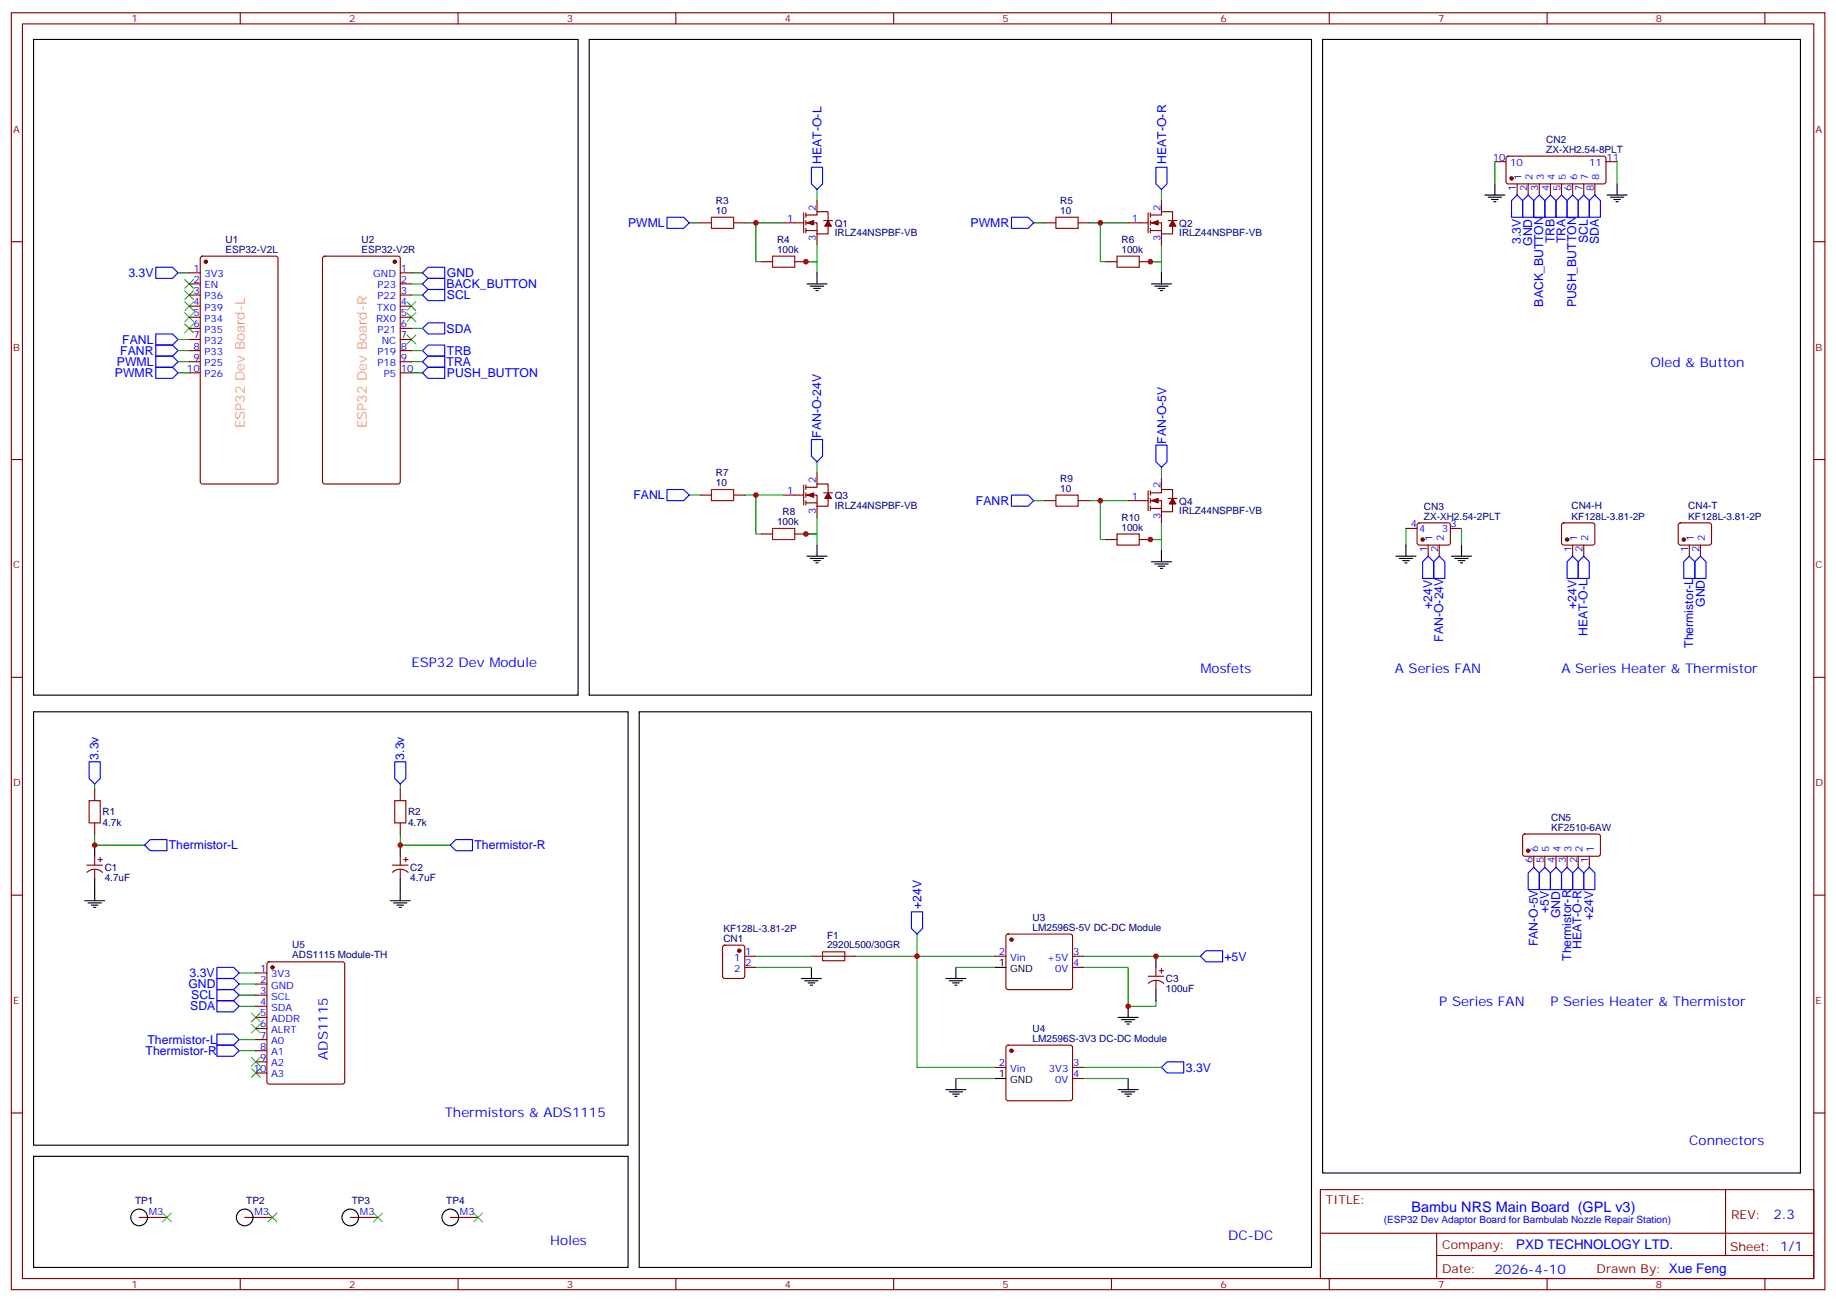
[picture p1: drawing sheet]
<svg xmlns="http://www.w3.org/2000/svg" width="583mm" height="413mm" viewBox="0 0 583 413" stroke-linecap="round" stroke-linejoin="round" font-family="sans-serif">
<g fill="none" stroke="#870000" stroke-width=".35">
<path d="M3.6 4.1h575.7v405.3h-575.7zM7.1 7.6h568.7v398.3h-568.7zM76.3 4.1v3.5M145.4 4.1v3.5M214.6 4.1v3.5M283.7 4.1v3.5M352.8 4.1v3.5M422 4.1v3.5M491.1 4.1v3.5M560.3 4.1v3.5M474.6 51.3h3.5M478.3 49.8l.5-.2h30.6l.4 .7v7.7l-.7 .4-30.6-.1-.4-.6v-7.4z"/>
<path d="M481.6 58.4v3.5M485.1 58.4v3.5M488.7 58.4v3.5M492.2 58.4v3.5M495.7 58.4v3.5M499.3 58.4v3.5M502.8 58.4v3.5M506.3 58.4v3.5M509.8 51.3h3.6M3.6 76.7h3.5M222.3 70.7h3.5M232.9 70.7h3.5"/>
<path d="M248.8 70.7h6.3M255.1 67.6v6.3M255.8 70.7h3.6v3.6h3.5v-2.5M255.8 68.3h3.6v-1.1h3.5v2.8M255.8 67.6v1.4M255.8 70v1.4M255.8 72.5v1.4M255.8 73.2h3.6M259.4 63.7v3.5M259.4 74.3v3.5M261.5 70h2.8M331.7 70.7h3.5"/>
<path d="M342.3 70.7h3.5M358.1 70.7h6.4M364.5 67.6v6.3M365.2 70.7h3.5v3.6h3.6v-2.5M365.2 68.3h3.5v-1.1h3.6v2.8M365.2 73.2h3.5M365.2 67.6v1.4M365.2 70v1.4M365.2 72.5v1.4M368.7 63.7v3.5M368.7 74.3v3.5M370.8 70h2.9"/>
<path d="M575.8 76.7h3.5M60 86.6h3.6M60 90.1h3.6M60 93.7h3.6M60 97.2h3.6M63.8 81.5l.5-.2h23.3l.6 .4 .1 71.2-.5 .7h-23.5l-.7-.4v-71.2zM102.6 81.5l.5-.2h23.3l.6 .4 .1 71.2-.5 .7h-23.5l-.7-.4v-71.2zM127.1 86.6h3.5M127.1 90.1h3.5M127.1 93.7h3.5M127.1 97.2h3.5M241.7 83.1h3.6"/>
<path d="M252.3 83.1h3.5M351.1 83.1h3.5M361.7 83.1h3.5M60 100.7h3.6M60 104.2h3.6M60 107.8h3.6M60 111.3h3.6M60 114.8h3.6M60 118.4h3.6M127.1 100.7h3.5M127.1 104.2h3.5M127.1 107.8h3.5"/>
<path d="M127.1 111.3h3.5M127.1 114.8h3.5M127.1 118.4h3.5M3.6 145.9h3.5M222.3 157.2h3.5M232.9 157.2h3.5M248.8 157.2h6.3M255.1 154v6.3M255.8 157.2h3.6v3.5h3.5v-2.5M255.8 154.7h3.6v-1.1h3.5v2.9M255.8 154v1.4M255.8 156.5v1.4"/>
<path d="M255.8 158.9v1.4M255.8 159.6h3.6M259.4 150.1v3.5M261.5 156.5h2.8M331.7 158.9h3.5M342.3 158.9h3.5M358.1 158.9h6.4M364.5 155.8v6.3M365.2 158.9h3.5v3.6h3.6v-2.5M365.2 156.5h3.5v-1.1h3.6v2.8M365.2 155.8v1.4M365.2 158.2v1.4"/>
<path d="M368.7 151.9v3.5M370.8 158.2h2.9M575.8 145.9h3.5M241.7 169.5h3.6M252.3 169.5h3.5M259.4 160.7v3.5M351.1 171.3h3.5M361.7 171.3h3.5M365.2 160.7v1.4M365.2 161.4h3.5M368.7 162.5v3.5M446.3 167.7h3.6"/>
<path d="M450.1 166.2l.5-.2h9.4l.4 .7v5.9l-.7 .4h-9.4l-.4-.7v-5.6zM453.4 173v3.6M456.9 173v3.6M460.4 167.7h3.6M496 166.2l.4-.2h9.5l.4 .7-.1 5.9-.6 .4h-9.4l-.5-.7v-5.6zM499.3 173v3.6M502.8 173v3.6M533 166.2l.5-.2h9.4l.4 .7v5.9l-.7 .4h-9.4l-.4-.7v-5.6zM536.3 173v3.6M539.8 173v3.6M3.6 215h3.5M575.8 215h3.5"/>
<path d="M30.1 250.6v3.6M127.1 250.6v3.6M27.6 274.6h4.9M27.6 276.9a3.5 3.5 0 0 1 4.9 0M30.1 261.2v3.6M30.1 271.8v2.8M30.1 276v2.9M31.1 272.9h1.4M31.8 272.2v1.4M124.6 274.6h4.9M124.6 276.9a3.5 3.5 0 0 1 5 0M127.1 261.2v3.6"/>
<path d="M127.1 271.8v2.8M127.1 276v2.9M128.1 272.9h1.4M128.8 272.2v1.4M483.6 265l.5-.2h23.5l.5 .7-.1 5.9-.6 .4-23.6-.1-.4-.6v-5.6zM486.9 271.8v3.5M490.4 271.8v3.5M494 271.8v3.5M497.5 271.8v3.5M501 271.8v3.5M504.5 271.8v3.5M3.6 284.2h3.5"/>
<path d="M319.6 296.7l.4-.2h19.8l.5 .2 .2 .5v16.2l-.2 .5-.5 .2h-19.8l-.5-.2-.2-.5v-16.2zM575.8 284.2h3.5M81.2 308.9h3.5M81.2 312.4h3.5M81.2 315.9h3.5M81.2 319.4h3.5M85 305.5l.4-.2h23.3l.7 .5v37.6l-.4 .7h-23.6l-.6-.4-.1-37.7zM229.6 300.2l.5-.2h5.6l.7 .5v9.4l-.4 .7h-5.9l-.7-.4v-9.5zM236.4 303.6h3.6M236.4 307.1h3.6M257.6 303.6h14.1M315.8 303.6h3.5"/>
<path d="M340.5 303.6h3.5M340.5 307.1h3.5M364.5 309.9h4.9M364.5 312.2a3.5 3.5 0 0 1 4.9 0M367 307.1v2.8M367 311.3v2.8M368 308.2h1.4M368.7 307.4v1.5M81.2 323h3.5M81.2 326.5h3.5M81.2 330h3.5M81.2 333.6h3.5"/>
<path d="M81.2 337.1h3.5M315.8 338.8h3.5M319.6 332l.4-.2h19.8l.5 .2 .2 .5v16.2l-.2 .5-.5 .2h-19.8l-.5-.2-.2-.5v-16.2zM340.5 338.8h3.5M3.6 353.3h3.5M81.2 340.6h3.5M340.5 342.4h3.5M575.8 353.3h3.5M419.2 377.6h156.6v28.3h-156.6zM547.8 377.7v20.9M44.2 386.5h8.8M77.7 386.5h8.8"/>
<path d="M111.2 386.5h8.8M142.9 386.5h8.9M419.2 391.5h156.5M456.1 398.6h119.6M456.1 391.5v14.1M76.3 405.9v3.5M145.4 405.9v3.5M214.6 405.9v3.5M283.7 405.9v3.5M352.8 405.9v3.5M422 405.9v3.5M491.1 405.9v3.5"/>
<path d="M560.3 405.9v3.5"/>
</g>
<g fill="none" stroke="#008700" stroke-width=".35">
<path d="M474.6 51.3v7.1M513.4 51.3v7.1M218.8 70.7h3.5M236.4 70.7h12.4M240 70.7v12.4h1.7M259.4 77.8v5.3h-3.6h3.6v3.5M259.4 60.1v3.6M328.2 70.7h3.5M345.8 70.7h12.3M349.3 70.7v12.4h1.8M368.7 77.8v5.3h-3.5h3.5v3.5M368.7 60.1v3.6"/>
<path d="M56.5 86.6h3.5M130.6 86.6h3.5M130.6 90.1h3.5M130.6 93.7h3.5M56.5 107.8h3.5M56.5 111.3h3.5M56.5 118.4h3.5M56.5 114.8h3.5M130.6 111.3h3.5M130.6 118.4h3.5M130.6 114.8h3.5M130.6 104.2h3.5"/>
<path d="M218.8 157.2h3.5M236.4 157.2h12.4M240 157.2v12.3h1.7M259.4 146.6v3.5M328.2 158.9h3.5M345.8 158.9h12.3M349.3 158.9v12.4h1.8M368.7 148.3v3.6M259.4 164.2v5.3h-3.6h3.6v3.5M368.7 166v5.3h-3.5h3.5v3.5M446.3 167.7v5.3M464 167.7v5.3"/>
<path d="M30.1 248.9v1.7M127.1 248.9v1.7M30.1 264.8v3.5h15.8M127.1 264.8v3.5h15.8M291.1 296.5v42.3h24.7M75.9 308.9h5.3M75.9 312.4h5.3M75.9 315.9h5.3M75.9 319.4h5.3M240 303.6h17.6M240 307.1h17.6M271.7 303.6h44.1"/>
<path d="M303.5 307.1h12.3M344 307.1h14.1v12.3h8.9v-1.7M344 303.6h37.1M75.9 330h5.3M75.9 333.6h5.3M344 338.8h24.7M303.5 342.4h12.3M344 342.4h14.1"/>
</g>
<g fill="none" stroke="#000" stroke-width=".35">
<path d="M10.7 12.5h172.8v208.2h-172.8zM187 12.5h229.3v208.2h-229.3zM419.9 12.5h151.7v359.9h-151.7zM474.6 58.4v3.5M513.4 58.4v3.5M471.4 61.9h6.3M472.4 62.6h4.3M473.5 63.3h2.1M474.2 64h.7M510.2 61.9h6.3M511.2 62.6h4.3M512.3 63.3h2.1"/>
<path d="M513 64h.7M256.2 90.1h6.3M257.2 90.8h4.3M258.3 91.5h2.1M259 92.3h.7M259.4 86.6v3.5M365.5 90.1h6.4M366.6 90.8h4.2M367.7 91.5h2.1M368.4 92.3h.7M368.7 86.6v3.5M256.2 176.6h6.3"/>
<path d="M257.2 177.3h4.3M258.3 178h2.1M259 178.7h.7M259.4 173v3.6M365.5 178.3h6.4M366.6 179h4.2M367.7 179.7h2.1M368.7 174.8v3.5M443.2 176.6h6.3M444.2 177.3h4.3M445.3 178h2.1M446 178.7h.7"/>
<path d="M446.3 173v3.6M460.8 176.6h6.3M461.9 177.3h4.2M462.9 178h2.1M463.6 178.7h.7M464 173v3.6M368.4 180.4h.7M10.7 226h188.7v137.5h-188.7zM202.9 226h213.4v176.3h-213.4zM30.1 268.3v3.5M30.1 278.9v7M127.1 268.3v3.5"/>
<path d="M127.1 278.9v7M26.9 285.9h6.3M27.9 286.6h4.3M29 287.3h2.1M29.7 288h.7M123.9 285.9h6.3M125 286.6h4.2M126 287.3h2.1M126.7 288h.7M254.4 310.6h6.4M255.5 311.3h4.2M256.5 312h2.2"/>
<path d="M257.2 312.7h.8M257.6 307.1v3.5M300.3 310.6h6.3M301.3 311.3h4.3M302.4 312h2.1M303.1 312.7h.7M303.5 307.1v3.5M315.8 307.1h3.5M358.1 319.4v3.6M367 303.6v3.5M367 314.1v3.6M355 323h6.3"/>
<path d="M356 323.7h4.3M357.1 324.4h2.1M357.8 325.1h.7M300.3 345.9h6.3M301.3 346.6h4.3M302.4 347.3h2.1M303.1 348h.7M303.5 342.4v3.5M315.8 342.4h3.5M355 345.9h6.3M356 346.6h4.3M357.1 347.3h2.1"/>
<path d="M357.8 348h.7M358.1 342.4v3.5M10.7 367.1h188.7v35.2h-188.7z"/>
<circle cx="44.2" cy="386.5" r="2.65"/>
<circle cx="77.7" cy="386.5" r="2.65"/>
<circle cx="111.2" cy="386.5" r="2.65"/>
<circle cx="142.9" cy="386.5" r="2.65"/>
</g>
<g fill="none" stroke="#00f" stroke-width=".35">
<path d="M257.6 53.1h3.5v5.3l-1.7 1.7-1.8-1.7zM367 53.1h3.5v5.3l-1.8 1.7-1.7-1.7zM211.7 69h5.3l1.8 1.7-1.8 1.8h-5.3zM321.1 69h5.3l1.8 1.7-1.8 1.8h-5.3zM479.8 63.7l1.8-1.8 1.8 1.8v5.3h-3.6zM485.1 61.9l1.8 1.8v5.3h-3.5v-5.3zM488.7 61.9l1.7 1.8v5.3h-3.5v-5.3zM490.4 63.7l1.8-1.8 1.8 1.8v5.3h-3.6zM495.7 61.9l1.8 1.8v5.3h-3.5v-5.3zM499.3 61.9l1.7 1.8v5.3h-3.5v-5.3zM502.8 61.9l1.7 1.8v5.3h-3.5v-5.3zM506.3 61.9l1.8 1.8v5.3h-3.6v-5.3z"/>
<path d="M49.5 84.8h5.3l1.7 1.8-1.7 1.8h-5.3zM134.1 90.1l1.8-1.7h5.3v3.5h-5.3zM134.1 86.6l1.8-1.8h5.3v3.6h-5.3zM135.9 91.9h5.3v3.5h-5.3l-1.8-1.7zM49.5 106h5.3l1.7 1.8-1.7 1.7h-5.3zM49.5 109.5h5.3l1.7 1.8-1.7 1.8h-5.3zM49.5 116.6h5.3l1.7 1.8-1.7 1.7h-5.3zM49.5 113.1h5.3l1.7 1.7-1.7 1.8h-5.3zM134.1 118.4l1.8-1.8h5.3v3.5h-5.3zM134.1 114.8l1.8-1.7h5.3v3.5h-5.3zM134.1 111.3l1.8-1.8h5.3v3.6h-5.3zM135.9 102.5h5.3v3.5h-5.3l-1.8-1.8z"/>
<path d="M257.6 139.5h3.5v5.3l-1.7 1.8-1.8-1.8zM211.7 155.4h5.3l1.8 1.8-1.8 1.7h-5.3zM321.1 157.2h5.3l1.8 1.7-1.8 1.8h-5.3zM367 141.3h3.5v5.3l-1.8 1.7-1.7-1.7zM453.4 176.6l1.8 1.7v5.3h-3.6v-5.3zM456.9 176.6l1.8 1.7v5.3h-3.5v-5.3zM499.3 176.6l1.7 1.7v5.3h-3.5v-5.3zM502.8 176.6l1.7 1.7v5.3h-3.5v-5.3zM536.3 176.6l1.8 1.7v5.3h-3.6v-5.3zM538.1 178.3l1.7-1.7 1.8 1.7v5.3h-3.5zM28.3 241.8h3.5v5.3l-1.7 1.8-1.8-1.8zM125.3 241.8h3.5v5.3l-1.7 1.8-1.8-1.8z"/>
<path d="M45.9 268.3l1.8-1.8h5.3v3.6h-5.3zM144.7 266.5h5.3v3.6h-5.3l-1.8-1.8zM486.9 275.3l1.8 1.8v5.3h-3.6v-5.3zM490.4 275.3l1.8 1.8v5.3h-3.5v-5.3zM494 275.3l1.7 1.8v5.3h-3.5v-5.3zM497.5 275.3l1.8 1.8v5.3h-3.6v-5.3zM501 275.3l1.8 1.8v5.3h-3.5v-5.3zM504.5 275.3l1.8 1.8v5.3h-3.5v-5.3zM289.3 289.5h3.6v5.2l-1.8 1.8-1.8-1.8zM68.9 307.1h5.3l1.7 1.8-1.7 1.7h-5.3zM68.9 310.6h5.3l1.7 1.8-1.7 1.7h-5.3zM68.9 314.1h5.3l1.7 1.8-1.7 1.8h-5.3z"/>
<path d="M68.9 317.7h5.3l1.7 1.7-1.7 1.8h-5.3zM381.1 303.6l1.7-1.8h5.3v3.5h-5.3zM68.9 328.3h5.3l1.7 1.7-1.7 1.8h-5.3zM68.9 331.8h5.3l1.7 1.8-1.7 1.7h-5.3zM368.7 338.8l1.8-1.7h5.3v3.5h-5.3z"/>
</g>
<g fill="none" stroke="#3c3" stroke-width=".35">
<path d="M58.6 88.7l2.9 2.8M58.6 92.3l2.9 2.8M58.6 95.8l2.9 2.8M58.6 99.3l2.9 2.8M61.5 88.7l-2.9 2.8M61.5 92.3l-2.9 2.8M61.5 95.8l-2.9 2.8M61.5 99.3l-2.9 2.8M129.2 95.8l2.8 2.8M129.2 99.3l2.8 2.8M132 95.8l-2.8 2.8M132 99.3l-2.8 2.8"/>
<path d="M58.6 102.8l2.9 2.9M61.5 102.8l-2.9 2.9M129.2 106.4l2.8 2.8M132 106.4l-2.8 2.8M79.8 321.6l2.8 2.8M79.8 325.1l2.8 2.8M79.8 335.7l2.8 2.8M79.8 339.2l2.8 2.8M82.6 321.6l-2.8 2.8M82.6 325.1l-2.8 2.8M82.6 335.7l-2.8 2.8M82.6 339.2l-2.8 2.8"/>
<path d="M51.6 385.1l2.8 2.8M54.4 385.1l-2.8 2.8M85.1 385.1l2.8 2.8M87.9 385.1l-2.8 2.8M118.6 385.1l2.8 2.8M121.4 385.1l-2.8 2.8M150.4 385.1l2.8 2.8M153.2 385.1l-2.8 2.8"/>
</g>
<g fill="#870000" stroke="#870000" stroke-width=".35">
<path d="M262.9 70l1 1.8h-2.1z"/>
<path d="M256.2 70.7l2.1-.7v1.4z"/>
<path d="M372.3 70l1 1.8h-2.1z"/>
<path d="M365.5 70.7l2.2-.7v1.4z"/>
<path d="M262.9 156.5l1 1.7h-2.1z"/>
<path d="M256.2 157.2l2.1-.7v1.4z"/>
<path d="M372.3 158.2l1 1.8h-2.1z"/>
<path d="M365.5 158.9l2.2-.7v1.4z"/>
<circle cx="321.1" cy="298.3" r=".53"/>
<circle cx="321.1" cy="333.6" r=".53"/>
<circle cx="479.8" cy="56.6" r=".53"/>
<circle cx="451.6" cy="171.3" r=".53"/>
<circle cx="485.1" cy="270.1" r=".53"/>
<circle cx="86.5" cy="307.1" r=".53"/>
<circle cx="65.3" cy="83.1" r=".53"/>
<circle cx="125.3" cy="83.1" r=".53"/>
<circle cx="234.7" cy="301.8" r=".53"/>
<circle cx="534.5" cy="171.3" r=".53"/>
<circle cx="497.5" cy="171.3" r=".53"/>
</g>
<path d="M225.8 69h7.1v3.5h-7.1zM335.2 69h7.1v3.5h-7.1zM245.3 81.3h7v3.5h-7zM354.6 81.3h7.1v3.5h-7.1zM225.8 155.4h7.1v3.5h-7.1zM335.2 157.2h7.1v3.5h-7.1zM245.3 167.7h7v3.6h-7zM354.6 169.5h7.1v3.5h-7.1zM28.3 254.2h3.5v7h-3.5zM125.3 254.2h3.5v7h-3.5zM261.1 302.2h7.1v2.8h-7.1z" fill="none" stroke="#a10000" stroke-width=".35"/>
<g fill="#c00">
<circle cx="240" cy="70.7" r=".88"/>
<circle cx="349.3" cy="70.7" r=".88"/>
<circle cx="240" cy="157.2" r=".88"/>
<circle cx="349.3" cy="158.9" r=".88"/>
<circle cx="291.1" cy="303.6" r=".88"/>
<circle cx="255.8" cy="83.1" r=".88"/>
<circle cx="365.2" cy="83.1" r=".88"/>
<circle cx="255.8" cy="169.5" r=".88"/>
<circle cx="365.2" cy="171.3" r=".88"/>
<circle cx="30.1" cy="268.3" r=".88"/>
<circle cx="127.1" cy="268.3" r=".88"/>
<circle cx="358.1" cy="319.4" r=".88"/>
<circle cx="367" cy="303.6" r=".88"/>
</g>
<text font-size="4.6" fill="#00f" x="448.1" y="384.7">Bambu NRS Main Board (GPL v3)</text>
<g font-size="4.2" fill="#00f">
<text x="523.9" y="116.6">Oled &amp; Button</text>
<text x="130.6" y="211.8">ESP32 Dev Module</text>
<text x="381.1" y="213.6">Mosfets</text>
<text x="442.8" y="213.6">A Series FAN</text>
<text x="495.7" y="213.6">A Series Heater &amp; Thermistor</text>
<text x="456.9" y="319.4">P Series FAN</text>
<text x="492.2" y="319.4">P Series Heater &amp; Thermistor</text>
<text x="104" y="336.4" transform="rotate(-90 104 336.4)">ADS1115</text>
<text x="141.2" y="354.7">Thermistors &amp; ADS1115</text>
<text x="536.3" y="363.5">Connectors</text>
<text x="563" y="386.9">2.3</text>
<text x="174.7" y="395.3">Holes</text>
<text x="389.9" y="393.5">DC-DC</text>
<text x="481.3" y="396.5">PXD TECHNOLOGY LTD.</text>
<text x="474.4" y="404.3">2026-4-10</text>
</g>
<g font-size="4.2" fill="#f96">
<text x="77.7" y="136" transform="rotate(-90 77.7 136)">ESP32 Dev Board-L</text>
<text x="116.5" y="136" transform="rotate(-90 116.5 136)">ESP32 Dev Board-R</text>
</g>
<g font-size="3.9" fill="#00f">
<text x="260.8" y="52" transform="rotate(-90 260.8 52)">HEAT-O-L</text>
<text x="370.2" y="52" transform="rotate(-90 370.2 52)">HEAT-O-R</text>
<text x="199.4" y="72">PWML</text>
<text x="308.1" y="72">PWMR</text>
<text x="482.8" y="77.4" transform="rotate(-90 482.8 77.4)">3.3V</text>
<text x="493.5" y="77.2" transform="rotate(-90 493.5 77.2)">TRB</text>
<text x="497" y="77.2" transform="rotate(-90 497 77.2)">TRA</text>
<text x="504.1" y="77.1" transform="rotate(-90 504.1 77.1)">SCL</text>
<text x="507.6" y="77.4" transform="rotate(-90 507.6 77.4)">SDA</text>
<text x="486.4" y="78" transform="rotate(-90 486.4 78)">GND</text>
<text x="40.8" y="87.8">3.3V</text>
<text x="141.9" y="87.9">GND</text>
<text x="141.8" y="91.4">BACK_BUTTON</text>
<text x="141.9" y="95">SCL</text>
<text x="489.9" y="97.3" transform="rotate(-90 489.9 97.3)">BACK_BUTTON</text>
<text x="500.3" y="97.6" transform="rotate(-90 500.3 97.6)">PUSH_BUTTON</text>
<text x="141.8" y="105.6">SDA</text>
<text x="38.2" y="112.6">FANR</text>
<text x="38.8" y="109.1">FANL</text>
<text x="141.9" y="112.6">TRB</text>
<text x="36.5" y="119.6">PWMR</text>
<text x="37.1" y="116.1">PWML</text>
<text x="141.8" y="116.2">TRA</text>
<text x="141.9" y="119.7">PUSH_BUTTON</text>
<text x="260.7" y="138.9" transform="rotate(-90 260.7 138.9)">FAN-O-24V</text>
<text x="370.2" y="140.8" transform="rotate(-90 370.2 140.8)">FAN-O-5V</text>
<text x="201.1" y="158.4">FANL</text>
<text x="309.8" y="160.2">FANR</text>
<text x="454.6" y="193.2" transform="rotate(-90 454.6 193.2)">+24V</text>
<text x="500.5" y="193.2" transform="rotate(-90 500.5 193.2)">+24V</text>
<text x="541.2" y="192.7" transform="rotate(-90 541.2 192.7)">GND</text>
<text x="458.2" y="203.7" transform="rotate(-90 458.2 203.7)">FAN-O-24V</text>
<text x="504" y="202" transform="rotate(-90 504 202)">HEAT-O-L</text>
<text x="537.6" y="205.6" transform="rotate(-90 537.6 205.6)">Thermistor-L</text>
<text x="31.3" y="241.1" transform="rotate(-90 31.3 241.1)">3.3v</text>
<text x="128.3" y="241.1" transform="rotate(-90 128.3 241.1)">3.3v</text>
<text x="53.6" y="269.6">Thermistor-L</text>
<text x="150.6" y="269.6">Thermistor-R</text>
<text x="292.5" y="288.6" transform="rotate(-90 292.5 288.6)">+24V</text>
<text x="491.7" y="289.9" transform="rotate(-90 491.7 289.9)">+5V</text>
<text x="495.3" y="291.5" transform="rotate(-90 495.3 291.5)">GND</text>
<text x="505.8" y="292" transform="rotate(-90 505.8 292)">+24V</text>
<text x="388.7" y="304.9">+5V</text>
<text x="488.2" y="300.5" transform="rotate(-90 488.2 300.5)">FAN-O-5V</text>
<text x="498.8" y="305.1" transform="rotate(-90 498.8 305.1)">Thermistor-R</text>
<text x="502.1" y="301.3" transform="rotate(-90 502.1 301.3)">HEAT-O-R</text>
<text x="60.2" y="310.1">3.3V</text>
<text x="59.8" y="313.7">GND</text>
<text x="60.7" y="317.2">SCL</text>
<text x="60.4" y="320.7">SDA</text>
<text x="46.2" y="334.8">Thermistor-R</text>
<text x="46.8" y="331.3">Thermistor-L</text>
<text x="376.5" y="340.2">3.3V</text>
</g>
<g font-size="3.9" fill="#800">
<text x="420.9" y="382.2">TITLE:</text>
<text x="549.6" y="386.9">REV:</text>
<text x="457.8" y="396.4">Company:</text>
<text x="549.2" y="397.1">Sheet: 1/1</text>
<text x="457.8" y="404.1">Date:</text>
<text x="506.9" y="404.2">Drawn By: Xue Feng</text>
</g>
<g font-size="3.2" fill="#800">
<text x="41.7" y="7.1">1</text>
<text x="110.8" y="7.1">2</text>
<text x="180" y="7.1">3</text>
<text x="249.1" y="7.1">4</text>
<text x="318.3" y="7.1">5</text>
<text x="387.4" y="7.1">6</text>
<text x="456.6" y="7.1">7</text>
<text x="525.7" y="7.1">8</text>
<text x="4.1" y="42.2">A</text>
<text x="576.3" y="42.2">A</text>
<text x="4.1" y="111.3">B</text>
<text x="576.3" y="111.3">B</text>
<text x="4.1" y="180.4">C</text>
<text x="576.3" y="180.4">C</text>
<text x="4.1" y="249.6">D</text>
<text x="576.3" y="249.6">D</text>
<text x="4.1" y="318.7">E</text>
<text x="576.3" y="318.7">E</text>
<text x="41.7" y="408.9">1</text>
<text x="110.8" y="408.9">2</text>
<text x="180" y="408.9">3</text>
<text x="249.1" y="408.9">4</text>
<text x="318.3" y="408.9">5</text>
<text x="387.4" y="408.9">6</text>
<text x="456.6" y="408.9">7</text>
<text x="525.7" y="408.9">8</text>
</g>
<g font-size="3.2" fill="#000080">
<text x="490.9" y="45.5">CN2</text>
<text x="490.9" y="48.5">ZX-XH2.54-8PLT</text>
<text x="227.2" y="64.7">R3</text>
<text x="336.6" y="64.7">R5</text>
<text x="227.2" y="67.9">10</text>
<text x="336.6" y="67.9">10</text>
<text x="71.6" y="77">U1</text>
<text x="114.8" y="77">U2</text>
<text x="246.7" y="77.1">R4</text>
<text x="265" y="75">IRLZ44NSPBF-VB</text>
<text x="265" y="72">Q1</text>
<text x="356" y="77.1">R6</text>
<text x="374.4" y="75">IRLZ44NSPBF-VB</text>
<text x="374.4" y="72">Q2</text>
<text x="71.6" y="80.3">ESP32-V2L</text>
<text x="114.8" y="80.3">ESP32-V2R</text>
<text x="246.7" y="80.3">100k</text>
<text x="356" y="80.3">100k</text>
<text x="227.2" y="154.3">10</text>
<text x="227.2" y="151.1">R7</text>
<text x="336.6" y="152.9">R9</text>
<text x="265" y="161.5">IRLZ44NSPBF-VB</text>
<text x="265" y="158.4">Q3</text>
<text x="336.6" y="156.1">10</text>
<text x="374.4" y="160.2">Q4</text>
<text x="452.1" y="161.9">CN3</text>
<text x="498.9" y="161.7">CN4-H</text>
<text x="536" y="161.7">CN4-T</text>
<text x="246.7" y="166.7">100k</text>
<text x="248.4" y="163.6">R8</text>
<text x="356" y="165.2">R10</text>
<text x="374.4" y="163.2">IRLZ44NSPBF-VB</text>
<text x="452.1" y="164.9">ZX-XH2.54-2PLT</text>
<text x="498.9" y="164.9">KF128L-3.81-2P</text>
<text x="536" y="164.9">KF128L-3.81-2P</text>
<text x="356" y="168.5">100k</text>
<text x="32.5" y="262.2">4.7k</text>
<text x="32.5" y="258.8">R1</text>
<text x="129.5" y="262.2">4.7k</text>
<text x="129.5" y="258.8">R2</text>
<text x="492.4" y="263.7">KF2510-6AW</text>
<text x="492.4" y="260.6">CN5</text>
<text x="33.2" y="279.5">4.7uF</text>
<text x="33.2" y="276.4">C1</text>
<text x="130.3" y="279.5">4.7uF</text>
<text x="130.3" y="276.4">C2</text>
<text x="327.8" y="292.4">U3</text>
<text x="229.6" y="295.9">KF128L-3.81-2P</text>
<text x="229.6" y="299.1">CN1</text>
<text x="262.6" y="298">F1</text>
<text x="327.8" y="295.5">LM2596S-5V DC-DC Module</text>
<text x="92.8" y="304.3">ADS1115 Module-TH</text>
<text x="92.8" y="301.1">U5</text>
<text x="262.6" y="301.1">2920L500/30GR</text>
<text x="370.1" y="311.8">C3</text>
<text x="370.1" y="314.9">100uF</text>
<text x="327.8" y="327.7">U4</text>
<text x="327.8" y="330.7">LM2596S-3V3 DC-DC Module</text>
<text x="42.9" y="382.3">TP1</text>
<text x="78.2" y="382.3">TP2</text>
<text x="111.7" y="382.3">TP3</text>
<text x="141.7" y="382.3">TP4</text>
</g>
<g font-size="3.2" fill="#00f">
<text x="473.9" y="51">10</text>
<text x="479.4" y="52.7">10</text>
<text x="504.5" y="52.7">11</text>
<text x="510" y="51">11</text>
<text x="483" y="57.1" transform="rotate(-90 483 57.1)">1</text>
<text x="486.6" y="57.1" transform="rotate(-90 486.6 57.1)">2</text>
<text x="490.1" y="57.1" transform="rotate(-90 490.1 57.1)">3</text>
<text x="493.6" y="57.1" transform="rotate(-90 493.6 57.1)">4</text>
<text x="497.1" y="57.1" transform="rotate(-90 497.1 57.1)">5</text>
<text x="500.7" y="57.1" transform="rotate(-90 500.7 57.1)">6</text>
<text x="504.2" y="57.1" transform="rotate(-90 504.2 57.1)">7</text>
<text x="507.7" y="57.1" transform="rotate(-90 507.7 57.1)">8</text>
<text x="481.3" y="60.6" transform="rotate(-90 481.3 60.6)">1</text>
<text x="484.8" y="60.6" transform="rotate(-90 484.8 60.6)">2</text>
<text x="488.3" y="60.6" transform="rotate(-90 488.3 60.6)">3</text>
<text x="491.8" y="60.6" transform="rotate(-90 491.8 60.6)">4</text>
<text x="495.4" y="60.6" transform="rotate(-90 495.4 60.6)">5</text>
<text x="498.9" y="60.6" transform="rotate(-90 498.9 60.6)">6</text>
<text x="502.4" y="60.6" transform="rotate(-90 502.4 60.6)">7</text>
<text x="506" y="60.6" transform="rotate(-90 506 60.6)">8</text>
<text x="249.9" y="70.4">1</text>
<text x="259" y="66.9" transform="rotate(-90 259 66.9)">2</text>
<text x="359.3" y="70.4">1</text>
<text x="368.4" y="66.9" transform="rotate(-90 368.4 66.9)">2</text>
<text x="259" y="76.6" transform="rotate(-90 259 76.6)">3</text>
<text x="368.4" y="76.6" transform="rotate(-90 368.4 76.6)">3</text>
<text x="61.4" y="86.3">1</text>
<text x="61.4" y="89.8">2</text>
<text x="64.9" y="88">3V3</text>
<text x="118.5" y="88">GND</text>
<text x="127.2" y="89.8">2</text>
<text x="127.2" y="86.3">1</text>
<text x="61.4" y="93.3">3</text>
<text x="64.9" y="91.5">EN</text>
<text x="64.9" y="95.1">P36</text>
<text x="119.8" y="95.1">P22</text>
<text x="119.8" y="91.5">P23</text>
<text x="127.2" y="93.3">3</text>
<text x="61.4" y="96.8">4</text>
<text x="61.4" y="100.4">5</text>
<text x="64.9" y="98.6">P39</text>
<text x="119.6" y="98.6">TX0</text>
<text x="127.2" y="100.4">5</text>
<text x="127.2" y="96.8">4</text>
<text x="61.4" y="103.9">6</text>
<text x="61.4" y="107.4">7</text>
<text x="64.9" y="102.1">P34</text>
<text x="64.9" y="105.7">P35</text>
<text x="119.4" y="102.1">RX0</text>
<text x="119.8" y="105.7">P21</text>
<text x="127.2" y="107.4">7</text>
<text x="127.2" y="103.9">6</text>
<text x="61.4" y="110.9">8</text>
<text x="64.9" y="109.2">P32</text>
<text x="64.9" y="112.7">P33</text>
<text x="119.8" y="112.7">P19</text>
<text x="121.2" y="109.2">NC</text>
<text x="127.2" y="110.9">8</text>
<text x="59.4" y="118">10</text>
<text x="61.4" y="114.5">9</text>
<text x="64.9" y="116.2">P25</text>
<text x="64.9" y="119.8">P26</text>
<text x="119.8" y="116.2">P18</text>
<text x="121.8" y="119.8">P5</text>
<text x="127.2" y="118">10</text>
<text x="127.2" y="114.5">9</text>
<text x="259" y="153.3" transform="rotate(-90 259 153.3)">2</text>
<text x="368.4" y="155" transform="rotate(-90 368.4 155)">2</text>
<text x="249.9" y="156.8">1</text>
<text x="359.3" y="158.6">1</text>
<text x="259" y="163.1" transform="rotate(-90 259 163.1)">3</text>
<text x="368.4" y="164.8" transform="rotate(-90 368.4 164.8)">3</text>
<text x="447.8" y="167.4">4</text>
<text x="460.4" y="167.4">3</text>
<text x="450.6" y="168.8">4</text>
<text x="454.8" y="171.7" transform="rotate(-90 454.8 171.7)">1</text>
<text x="457.7" y="168.8">3</text>
<text x="458.3" y="171.7" transform="rotate(-90 458.3 171.7)">2</text>
<text x="500.7" y="171.7" transform="rotate(-90 500.7 171.7)">1</text>
<text x="504.2" y="171.7" transform="rotate(-90 504.2 171.7)">2</text>
<text x="537.7" y="171.7" transform="rotate(-90 537.7 171.7)">1</text>
<text x="541.2" y="171.7" transform="rotate(-90 541.2 171.7)">2</text>
<text x="453" y="175.2" transform="rotate(-90 453 175.2)">1</text>
<text x="456.6" y="175.2" transform="rotate(-90 456.6 175.2)">2</text>
<text x="498.9" y="175.2" transform="rotate(-90 498.9 175.2)">1</text>
<text x="502.4" y="175.2" transform="rotate(-90 502.4 175.2)">2</text>
<text x="535.9" y="175.2" transform="rotate(-90 535.9 175.2)">1</text>
<text x="539.5" y="175.2" transform="rotate(-90 539.5 175.2)">2</text>
<text x="486.6" y="274" transform="rotate(-90 486.6 274)">6</text>
<text x="488.3" y="270.5" transform="rotate(-90 488.3 270.5)">6</text>
<text x="490.1" y="274" transform="rotate(-90 490.1 274)">5</text>
<text x="491.8" y="270.5" transform="rotate(-90 491.8 270.5)">5</text>
<text x="493.6" y="274" transform="rotate(-90 493.6 274)">4</text>
<text x="495.4" y="270.5" transform="rotate(-90 495.4 270.5)">4</text>
<text x="497.1" y="274" transform="rotate(-90 497.1 274)">3</text>
<text x="498.9" y="270.5" transform="rotate(-90 498.9 270.5)">3</text>
<text x="500.7" y="274" transform="rotate(-90 500.7 274)">2</text>
<text x="502.4" y="270.5" transform="rotate(-90 502.4 270.5)">2</text>
<text x="504.2" y="274" transform="rotate(-90 504.2 274)">1</text>
<text x="506" y="270.5" transform="rotate(-90 506 270.5)">1</text>
<text x="233.1" y="305">1</text>
<text x="236.6" y="303.2">1</text>
<text x="317.1" y="303.2">2</text>
<text x="320.6" y="305">Vin</text>
<text x="332.4" y="305">+5V</text>
<text x="340.7" y="303.2">3</text>
<text x="82.5" y="308.5">1</text>
<text x="86" y="310.3">3V3</text>
<text x="233.1" y="308.5">2</text>
<text x="236.6" y="306.7">2</text>
<text x="335" y="308.5">0V</text>
<text x="340.7" y="306.7">4</text>
<text x="82.5" y="312">2</text>
<text x="82.5" y="315.6">3</text>
<text x="86" y="313.8">GND</text>
<text x="86" y="317.3">SCL</text>
<text x="82.5" y="319.1">4</text>
<text x="82.5" y="322.6">5</text>
<text x="86" y="320.9">SDA</text>
<text x="82.5" y="326.1">6</text>
<text x="82.5" y="329.7">7</text>
<text x="86" y="324.4">ADDR</text>
<text x="86" y="327.9">ALRT</text>
<text x="82.5" y="333.2">8</text>
<text x="86" y="331.4">A0</text>
<text x="86" y="335">A1</text>
<text x="80.5" y="340.3">10</text>
<text x="82.5" y="336.7">9</text>
<text x="86" y="338.5">A2</text>
<text x="317.1" y="338.5">2</text>
<text x="320.6" y="340.3">Vin</text>
<text x="333" y="340.3">3V3</text>
<text x="340.7" y="338.5">3</text>
<text x="86" y="342">A3</text>
<text x="335" y="343.8">0V</text>
<text x="340.7" y="342">4</text>
<text x="47.2" y="385.8">M3</text>
<text x="80.8" y="385.8">M3</text>
<text x="114.3" y="385.8">M3</text>
<text x="146" y="385.8">M3</text>
<text x="439.3" y="388.2">(ESP32 Dev Adaptor Board for Bambulab Nozzle Repair Station)</text>
</g>
<g font-size="3.2">
<text x="317.1" y="306.7">1</text>
<text x="320.6" y="308.5">GND</text>
<text x="317.1" y="342">1</text>
<text x="320.6" y="343.8">GND</text>
</g>
</svg>
